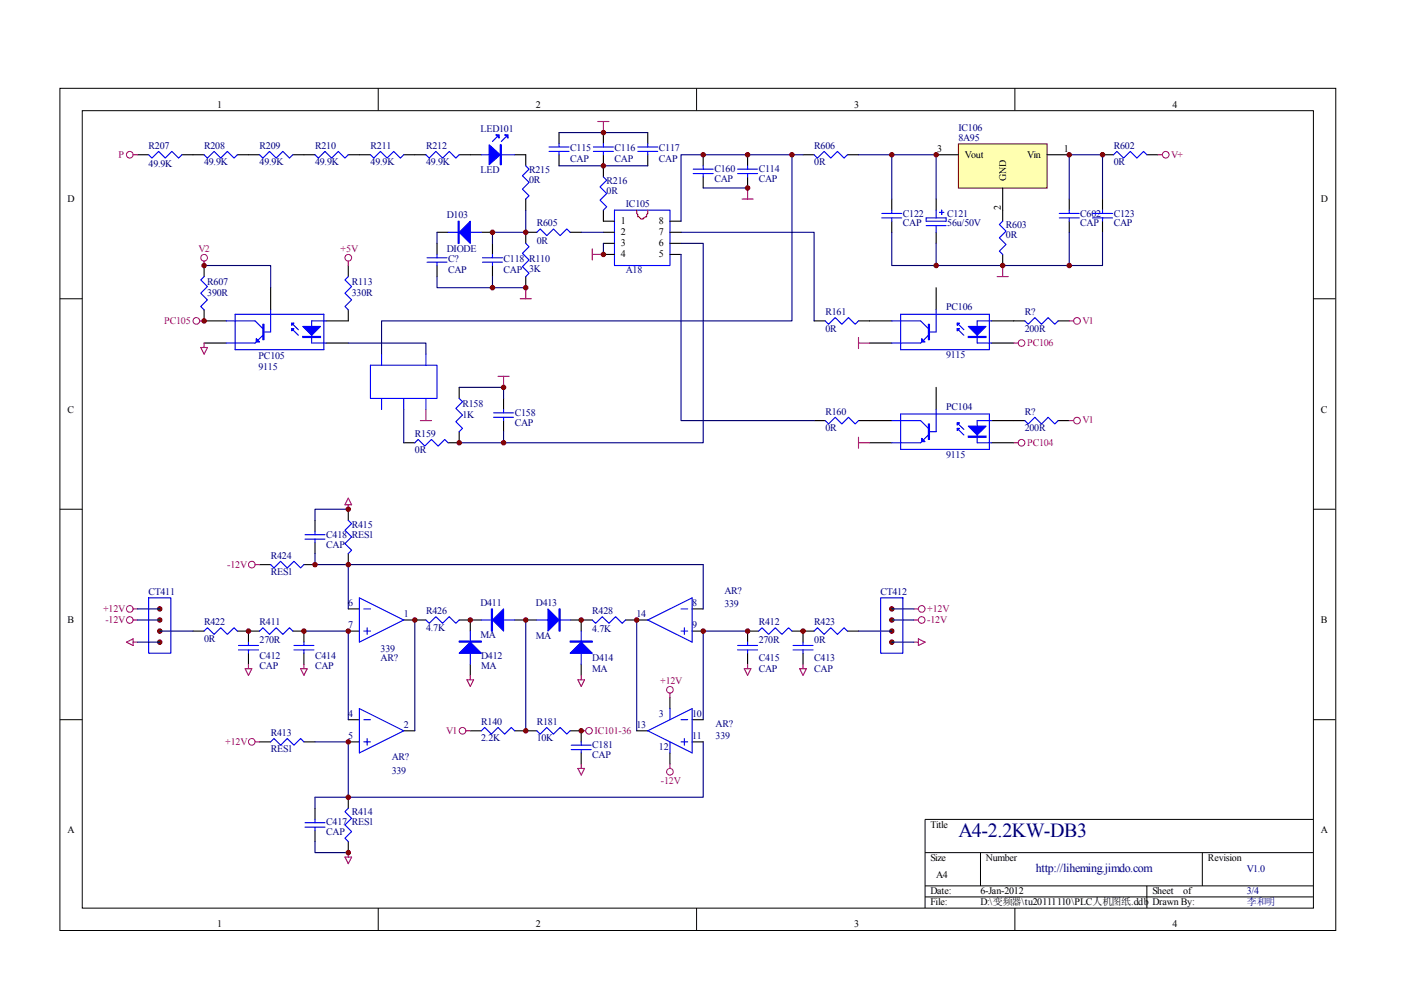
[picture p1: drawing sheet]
<svg xmlns="http://www.w3.org/2000/svg" width="297mm" height="210mm" viewBox="0 0 297 210" stroke-linecap="round" stroke-linejoin="round" font-family="sans-serif">
<g fill="none" stroke="#000" stroke-width=".21">
<path d="M12.7 18.7h270.5v178.6h-270.5zM80.2 18.7v4.7M147.7 18.7v4.7M215.2 18.7v4.7M17.4 23.5h261.1v169h-261.1zM12.7 63.3h4.7M278.4 63.3h4.7M12.7 108h4.7M278.4 108h4.7M12.7 152.6h4.7M278.4 152.6h4.7M278.4 173.7h-82.3v18.8"/>
<path d="M80.2 192.5v4.7M147.7 192.5v4.7M196.1 180.8h82.3M196.1 187.8h82.3M196.1 190.2h82.3M207.9 180.8v7M215.2 192.5v4.7M243.2 187.8v4.7M254.9 180.8v7"/>
</g>
<g fill="none" stroke="#000" stroke-width=".23">
<path d="M29.2 32.8h2.3M38.6 32.8h4.7M50.3 32.8h4.7M62.1 32.8h4.7M73.8 32.8h4.7M85.6 32.8h4.7M97.4 32.8h4.7M109.1 32.8h2.4v2.4M118.5 28.1v2.4M118.5 32.8v2.4M127.9 28.1v2.4M127.9 32.8v4.7"/>
<path d="M137.3 28.1v2.4M137.3 32.8v2.4M92.7 49.3h2.3M92.7 51.6v2.3M92.7 56.3v2.3M102.1 49.3h2.3M104.4 51.6v2.3M104.4 56.3v2.3M111.5 42.2v2.4M111.5 58.6v2.4M113.8 49.3h-2.3v2.3M120.9 49.3h2.3"/>
<path d="M127.9 49.3h2.4M127.9 44.6v2.3h2.4M127.9 51.6h2.4M127.9 53.9h2.4M142 49.3h2.4M142 46.9h2.4M142 51.6h2.4M142 53.9h2.4"/>
</g>
<g fill="none" stroke="#00f" stroke-width=".23">
<path d="M31.5 32.8l.7 .7 1.4-1.4 1.4 1.4 1.4-1.4 1.5 1.4 .7-.7M43.3 32.8l.7 .7 1.4-1.4 1.4 1.4 1.4-1.4 1.4 1.4 .7-.7M55 32.8l.7 .7 1.4-1.4 1.5 1.4 1.4-1.4 1.4 1.4 .7-.7M66.8 32.8l.7 .7 1.4-1.4 1.4 1.4 1.4-1.4 1.4 1.4 .7-.7M78.5 32.8l.8 .7 1.4-1.4 1.4 1.4 1.4-1.4 1.4 1.4 .7-.7M90.3 32.8l.7 .7 1.4-1.4 1.4 1.4 1.4-1.4 1.5 1.4 .7-.7M102.1 32.8h7M105.4 29l-1 1M107.2 29l-.9 1M111.5 35.2l.7 .7-1.4 1.4 1.4 1.4-1.4 1.4 1.4 1.4-.7 .7M116.4 31.2h4.2M116.4 32.1h4.2"/>
<path d="M118.5 30.5v.7M118.5 32.1v.7M125.8 31.2h4.2M125.8 32.1h4.2M127.9 37.5l.7 .7-1.4 1.4 1.4 1.4-1.4 1.4 1.4 1.5-.7 .7M127.9 30.5v.7M127.9 32.1v.7M135.2 31.2h4.3M135.2 32.1h4.3M137.3 30.5v.7M137.3 32.1v.7M90.5 55.6h4.3"/>
<path d="M90.5 54.7h4.3M92.7 53.9v.8M92.7 55.6v.7M95 49.3h7.1M102.3 55.6h4.2M102.3 54.7h4.2M104.4 53.9v.8M104.4 55.6v.7M111.5 51.6l.7 .7-1.4 1.4 1.4 1.4-1.4 1.4 1.4 1.4-.7 .7M113.8 49.3l.7-.8 1.4 1.5 1.4-1.5 1.5 1.5 1.4-1.5 .7 .8M130.3 44.6h11.7v11.7h-11.7z"/>
</g>
<circle cx="27.5" cy="32.8" r=".71" fill="none" stroke="#a1006a" stroke-width=".21"/>
<path d="M28.2 32.8h1M126.8 25.8h2.3M127.9 25.8v2.3M125.6 52.8v2.3M125.6 53.9h2.3M110.3 63.3h2.3M111.5 61v2.3" fill="none" stroke="#a1006a" stroke-width=".23"/>
<path d="M135 44.6v.7l.2 .2v.5h.3a.74 .74 0 0 0 .9 .4v-.2l.7-.2v-.5l.2-.2v-.7" fill="none" stroke="#f00" stroke-width=".23"/>
<g fill="#00f" stroke="#00f" stroke-width=".23">
<path d="M103.7 30.7l2.4 2.1-2.4 2.1z"/>
<path d="M107 28.6h.7v.7z"/>
<path d="M105.1 28.6h.7v.7z"/>
<path d="M97.4 49.3l2.3-2.4v4.7z"/>
<path d="M106.1 30.7h.2v4.2h-.2z" fill-rule="evenodd"/>
<path d="M97.1 46.9h.3v4.7h-.3z" fill-rule="evenodd"/>
</g>
<path d="M118.5 35.2h18.8M118.5 28.1h18.8M92.7 58.6v2.4h18.8M92.7 49.3v2.3M104.4 58.6v2.4M111.5 44.6v4.7h-7.1v2.3M123.2 49.3h4.7M127.9 51.6v2.3" fill="none" stroke="#000080" stroke-width=".23"/>
<g fill="#800000" stroke="#800000" stroke-width=".21">
<circle cx="127.9" cy="53.9" r=".47"/>
<circle cx="111.5" cy="49.3" r=".47"/>
<circle cx="104.4" cy="49.3" r=".47"/>
<circle cx="111.5" cy="61" r=".47"/>
<circle cx="104.4" cy="61" r=".47"/>
</g>
<path d="M203.3 30.6h18.7v9.3h-18.7z" fill="#ffffb0"/>
<path d="M203.2 30.5h18.8v9.4h-18.8z" fill="none" stroke="#800000" stroke-width=".21"/>
<g fill="none" stroke="#000" stroke-width=".23">
<path d="M149.1 32.8v2.4M149.1 37.5v2.4M158.5 32.8v2.4M158.5 37.5v2.4M170.3 32.8h2.3M179.7 32.8h2.3M198.5 32.8h4.7M212.6 39.9v7M222 32.8h4.7M233.8 32.8h2.3M243.2 32.8h2.3M43.3 56.3v2.3"/>
<path d="M73.8 56.3v2.3M189.1 42.2v2.4M189.1 46.9v2.4M198.5 42.2v2.4M198.5 49.3v2.3M212.6 53.9v2.4M226.7 42.2v2.4M226.7 46.9v2.4M233.8 42.2v2.4M233.8 46.9v2.4M43.3 65.7v2.3h4.7M43.3 72.7h4.7"/>
<path d="M57.4 61v4.7M69.1 72.7h4.7M73.8 65.7v2.3h-4.7M172.6 68h2.4M182 68h7.1M184.4 72.7h4.7M198.5 61v4.7M210.2 68h7.1M210.2 72.7h4.7M224.3 68h2.4M85.6 93.9h2.4M97.4 91.5v2.4h-2.4"/>
<path d="M97.4 82.1v2.4M106.8 84.5v2.3M106.8 89.2v2.3M172.6 89.2h2.4M182 89.2h7.1M184.4 93.9h4.7M198.5 82.1v4.7M210.2 89.2h7.1M210.2 93.9h4.7M224.3 89.2h2.4M55 119.7h2.4M64.4 119.7h2.4"/>
<path d="M66.8 110.3v2.4M66.8 115v2.4M73.8 108v2.3M73.8 117.4v2.3M40.9 133.8h2.4M50.3 133.8h4.7M52.7 133.8v2.4M52.7 138.5v2.4M62.1 133.8h2.3v2.4M64.4 138.5v2.4M73.8 129.1h2.4M73.8 133.8h2.4"/>
<path d="M85.6 131.5h4.7M97.4 131.5h4.7M99.7 131.5v2.3M109.1 131.5h4.7M120.9 131.5h4.7M123.2 131.5v2.3M132.6 131.5h4.7M146.7 129.1h2.4M146.7 133.8h2.4M158.5 138.5v2.4M160.9 133.8h-2.4v2.4M167.9 133.8h4.7"/>
<path d="M170.3 133.8v2.4M170.3 138.5v2.4M179.7 133.8h2.3M55 157.3h2.4M64.4 157.3h2.4M73.8 152.6h2.4M73.8 157.3h2.4M85.6 154.9h2.4M99.7 154.9h2.4M99.7 140.9v2.3M109.1 154.9h4.7M120.9 154.9h2.3v2.4"/>
<path d="M123.2 140.9v2.3M123.2 159.6v2.4M135 154.9h2.3M142 147.9v2.3M142 159.6v2.4M146.7 152.6h2.4M146.7 157.3h2.4M66.8 171.4v2.3M66.8 176.1v2.3M73.8 169v2.4M73.8 178.4v2.4"/>
</g>
<g fill="none" stroke="#00f" stroke-width=".23">
<path d="M147 35.9h4.2M147 36.8h4.2M149.1 35.2v.7M149.1 36.8v.7M156.4 35.9h4.2M156.4 36.8h4.2M158.5 35.2v.7M158.5 36.8v.7M172.6 32.8l.7 .7 1.4-1.4 1.4 1.4 1.5-1.4 1.4 1.4 .7-.7M236.1 32.8l.7-.7 1.4 1.4 1.4-1.4 1.4 1.4 1.5-1.4 .7 .7M43.3 58.6l-.7 .7 1.4 1.5-1.4 1.4 1.4 1.4-1.4 1.4 .7 .7M73.8 58.6l-.7 .7 1.4 1.5-1.4 1.4 1.4 1.4-1.4 1.4 .7 .7"/>
<path d="M187 46.2h4.2M187 45.3h4.2M189.1 44.6v.7M189.1 46.2v.7M196.4 46.2h4.2v.7h-4.2zM196.4 47.8h4.2M198.5 44.6v1.6M198.5 47.8v1.5M199.2 45h.9M199.7 44.6v.9M212.6 46.9l-.7 .7 1.4 1.4-1.4 1.4 1.4 1.4-1.4 1.4 .7 .7M224.6 46.2h4.2"/>
<path d="M224.6 45.3h4.2M226.7 44.6v.7M226.7 46.2v.7M231.6 46.2h4.3M231.6 45.3h4.3M233.8 44.6v.7M233.8 46.2v.7M48 68h6.1l1.6 1.7M49.9 66.6h18.8v7.5h-18.8zM54.3 72.5l-.2 .2h-6.1M55.7 71.1l-.9 .9M57.4 65.7v4.7h-1.7"/>
<path d="M61.8 69.7l1.5 1.4M61.8 68.5l1.5 1.4M69.1 68h-3v4.7h3M78.5 77.4h14.2v7.1h-14.2zM80.9 75.1v2.3M90.3 75.1v2.3M175 68l.7 .7 1.4-1.4 1.4 1.4 1.4-1.4 1.4 1.4 .7-.7M189.1 68h6.1l1.6 1.7M191 66.6h18.8v7.5h-18.8zM195.4 72.5l-.2 .2h-6.1M196.8 71.1l-.9 .9M198.5 65.7v4.7h-1.7"/>
<path d="M202.9 69.7l1.5 1.4M202.9 68.5l1.5 1.4M210.2 68h-3v4.7h3M217.3 68l.7 .7 1.4-1.4 1.4 1.4 1.4-1.4 1.4 1.4 .7-.7M80.9 84.5v2.3M85.6 84.5v2.3M88 93.9l.7-.7 1.4 1.4 1.4-1.4 1.4 1.4 1.4-1.4 .7 .7M90.3 84.5v2.3M97.4 84.5l.7 .7-1.4 1.4 1.4 1.4-1.4 1.4 1.4 1.4-.7 .7M104.6 87.5h4.3M104.6 88.5h4.3M106.8 86.8v.7"/>
<path d="M106.8 88.5v.7M175 89.2l.7 .7 1.4-1.4 1.4 1.4 1.4-1.4 1.4 1.4 .7-.7M189.1 89.2h6.1l1.6 1.6M191 87.8h18.8v7.5h-18.8zM195.4 93.6l-.2 .3h-6.1M196.8 92.2l-.9 1M198.5 86.8v4.7h-1.7M202.9 90.8l1.5 1.4M202.9 89.6l1.5 1.5M210.2 89.2h-3v4.7h3M217.3 89.2l.7 .7 1.4-1.4 1.4 1.4 1.4-1.4 1.4 1.4 .7-.7M57.4 119.7l.7 .7 1.4-1.4 1.4 1.4 1.4-1.4 1.4 1.4 .7-.7"/>
<path d="M64.7 113.4h4.2M64.7 114.3h4.2M66.8 112.7v.7M66.8 114.3v.7M73.8 110.3l.7 .7-1.4 1.4 1.4 1.4-1.4 1.5 1.4 1.4-.7 .7M31.5 126.8h4.7v11.7h-4.7zM43.3 133.8l.7-.7 1.4 1.4 1.4-1.4 1.4 1.4 1.4-1.4 .7 .7M50.6 136.9h4.2M50.6 137.8h4.2M52.7 136.2v.7M52.7 137.8v.7M55 133.8l.7-.7 1.4 1.4 1.5-1.4 1.4 1.4 1.4-1.4 .7 .7"/>
<path d="M62.3 136.9h4.3M62.3 137.8h4.3M64.4 136.2v.7M64.4 137.8v.7M76.2 126.8l9.4 4.7-9.4 4.7zM77.1 129.1h1.4M77.1 133.8h1.4M77.8 133.1v1.4M90.3 131.5l.7 .7 1.4-1.4 1.4 1.4 1.4-1.4 1.5 1.4 .7-.7M99.7 133.8v7.1M102.1 131.5h7M113.8 131.5h7.1"/>
<path d="M123.2 133.8v7.1M125.6 131.5l.7 .7 1.4-1.4 1.4 1.4 1.4-1.4 1.4 1.4 .7-.7M137.3 131.5l9.4-4.7v9.4zM144.4 129.1h1.4M144.4 133.8h1.4M145.1 133.1v1.4M156.4 136.9h4.2M156.4 137.8h4.2M158.5 136.2v.7M158.5 137.8v.7M160.9 133.8l.7-.7 1.4 1.4 1.4-1.4 1.4 1.4 1.4-1.4 .7 .7M168.1 136.9h4.3"/>
<path d="M168.1 137.8h4.3M170.3 136.2v.7M170.3 137.8v.7M172.6 133.8l.7-.7 1.4 1.4 1.4-1.4 1.5 1.4 1.4-1.4 .7 .7M186.7 126.8h4.7v11.7h-4.7zM57.4 157.3l.7-.7 1.4 1.4 1.4-1.4 1.4 1.4 1.4-1.4 .7 .7M76.2 150.2l9.4 4.7-9.4 4.7zM77.1 152.6h1.4M77.1 157.3h1.4M77.8 156.6v1.4M102.1 154.9l.7-.7 1.4 1.4 1.4-1.4 1.4 1.4 1.4-1.4 .7 .7M113.8 154.9l.7 .7 1.4-1.4 1.4 1.4 1.5-1.4 1.4 1.4 .7-.7"/>
<path d="M121.1 158.9h4.2M121.1 158h4.2M123.2 157.3v.7M123.2 158.9v.7M137.3 154.9l9.4-4.7v9.4zM142 150.2v2.4M142 157.3v2.3M144.4 152.6h1.4M144.4 157.3h1.4M145.1 156.6v1.4M64.7 174.4h4.2M64.7 175.4h4.2"/>
<path d="M66.8 173.7v.7M66.8 175.4v.7M73.8 171.4l-.7 .7 1.4 1.4-1.4 1.4 1.4 1.4-1.4 1.4 .7 .7"/>
</g>
<g fill="none" stroke="#a1006a" stroke-width=".21">
<circle cx="247.2" cy="32.8" r=".71"/>
<circle cx="43.3" cy="54.7" r=".71"/>
<circle cx="73.8" cy="54.7" r=".71"/>
<circle cx="41.6" cy="68" r=".71"/>
<circle cx="216.6" cy="72.7" r=".71"/>
<circle cx="228.3" cy="68" r=".71"/>
<circle cx="216.6" cy="93.9" r=".71"/>
<circle cx="228.3" cy="89.2" r=".71"/>
<circle cx="53.4" cy="119.7" r=".7"/>
<circle cx="27.5" cy="129.1" r=".71"/>
<circle cx="27.5" cy="131.5" r=".71"/>
<circle cx="195.4" cy="129.1" r=".71"/>
<circle cx="195.4" cy="131.5" r=".7"/>
<circle cx="53.4" cy="157.3" r=".71"/>
<circle cx="98.1" cy="154.9" r=".71"/>
<circle cx="124.9" cy="154.9" r=".7"/>
<circle cx="142" cy="146.3" r=".71"/>
<circle cx="142" cy="163.6" r=".7"/>
</g>
<g fill="none" stroke="#a1006a" stroke-width=".23">
<path d="M158.5 39.9v2.3M245.5 32.8h1M43.3 55.4v.9M73.8 55.4v.9M157.3 42.2h2.4M211.4 58.6h2.4M212.6 56.3v2.3M42.3 68h1M42.6 73.7h1.4l-.7 1.4zM43.3 72.7v1M105.6 79.8h2.3M106.8 79.8v2.3"/>
<path d="M182 71.6v2.3M182 72.7h2.4M214.9 72.7h1M226.7 68h.9M89.1 89.2h2.4M90.3 86.8v2.4M182 92.7v2.4M182 93.9h2.4M214.9 93.9h1M226.7 89.2h.9M54.1 119.7h.9M73.8 107v1"/>
<path d="M73.8 105.6l.7 1.4h-1.4zM26.8 136.2l1.4-.8v1.5zM28.2 129.1h1M28.2 131.5h1M28.2 136.2h1M193.8 129.1h.9M193.8 131.5h.9M193.8 136.2h.9M194.7 135.4l1.4 .8-1.4 .7zM52 141.8h1.4l-.7 1.4zM52.7 140.9v.9M54.1 157.3h.9"/>
<path d="M63.7 141.8h1.4l-.7 1.4zM64.4 140.9v.9M98.8 154.9h.9M99 144.1h1.4l-.7 1.4zM99.7 143.2v.9M122.5 144.1h1.4l-.7 1.4zM123.2 143.2v.9M123.2 154.9h1M142 147v.9M157.8 141.8h1.4l-.7 1.4zM158.5 140.9v.9M169.6 141.8h1.4l-.7 1.4z"/>
<path d="M170.3 140.9v.9M122.5 162.9h1.4l-.7 1.4zM123.2 162v.9M142 162v.9M73.1 181.7h1.4l-.7 1.4zM73.8 180.8v.9"/>
</g>
<g fill="none" stroke="#000080" stroke-width=".23">
<path d="M149.1 39.9h9.4M167.9 32.8v35.2h-87v7.1M170.3 32.8h-25.9v14.1M182 32.8h16.5v9.4M189.1 32.8v9.4M43.3 56.3h14.1v4.7M144.4 49.3h28.2v18.7M144.4 53.9v35.3h28.2M144.4 51.6h4.7v42.3h-51.7M189.1 49.3v7h44.7v-7M198.5 51.6v4.7M226.7 42.2v-9.4h7.1v9.4"/>
<path d="M226.7 49.3v7M73.8 72.7h16.5v2.4M85.6 86.8v7.1M97.4 82.1h9.4v2.4M106.8 91.5v2.4M66.8 117.4v2.3h7M73.8 108h-7v2.3M73.8 119.7v9.4M73.8 119.7h75.3v9.4M29.2 129.1h4.7M29.2 131.5h4.7M29.2 136.2h4.7"/>
<path d="M33.9 133.8h7M64.4 133.8h9.4v18.8M88 131.5v23.4M111.5 131.5v23.4M135 131.5v23.4M158.5 133.8h-9.4v18.8M182 133.8h7.1M189.1 129.1h4.7M189.1 131.5h4.7M189.1 136.2h4.7M66.8 157.3h7v11.7M149.1 157.3v11.7h-75.3"/>
<path d="M66.8 178.4v2.4h7M73.8 169h-7v2.4"/>
</g>
<g fill="#800000" stroke="#800000" stroke-width=".21">
<circle cx="233.8" cy="32.8" r=".47"/>
<circle cx="226.7" cy="32.8" r=".47"/>
<circle cx="198.5" cy="32.8" r=".47"/>
<circle cx="149.1" cy="32.8" r=".47"/>
<circle cx="158.5" cy="32.8" r=".47"/>
<circle cx="189.1" cy="32.8" r=".47"/>
<circle cx="198.5" cy="56.3" r=".47"/>
<circle cx="226.7" cy="56.3" r=".47"/>
<circle cx="212.6" cy="56.3" r=".47"/>
<circle cx="158.5" cy="39.9" r=".47"/>
<circle cx="167.9" cy="32.8" r=".47"/>
<circle cx="97.4" cy="93.9" r=".47"/>
<circle cx="106.8" cy="93.9" r=".47"/>
<circle cx="106.8" cy="82.1" r=".47"/>
<circle cx="43.3" cy="68" r=".47"/>
<circle cx="43.3" cy="56.3" r=".47"/>
<circle cx="33.9" cy="133.8" r=".47"/>
<circle cx="33.9" cy="131.5" r=".47"/>
<circle cx="33.9" cy="129.1" r=".47"/>
<circle cx="33.9" cy="136.2" r=".47"/>
<circle cx="99.7" cy="131.5" r=".47"/>
<circle cx="73.8" cy="133.8" r=".47"/>
<circle cx="88" cy="131.5" r=".47"/>
<circle cx="52.7" cy="133.8" r=".47"/>
<circle cx="64.4" cy="133.8" r=".47"/>
<circle cx="66.8" cy="119.7" r=".47"/>
<circle cx="73.8" cy="108" r=".47"/>
<circle cx="189.1" cy="133.8" r=".47"/>
<circle cx="189.1" cy="131.5" r=".47"/>
<circle cx="189.1" cy="129.1" r=".47"/>
<circle cx="189.1" cy="136.2" r=".47"/>
<circle cx="149.1" cy="133.8" r=".47"/>
<circle cx="135" cy="131.5" r=".47"/>
<circle cx="170.3" cy="133.8" r=".47"/>
<circle cx="158.5" cy="133.8" r=".47"/>
<circle cx="123.2" cy="131.5" r=".47"/>
<circle cx="123.2" cy="154.9" r=".47"/>
<circle cx="111.5" cy="154.9" r=".47"/>
<circle cx="111.5" cy="131.5" r=".47"/>
<circle cx="73.8" cy="119.7" r=".47"/>
<circle cx="73.8" cy="180.8" r=".47"/>
<circle cx="73.8" cy="157.3" r=".47"/>
<circle cx="73.8" cy="169" r=".47"/>
<circle cx="127.9" cy="35.2" r=".47"/>
<circle cx="127.9" cy="28.1" r=".47"/>
</g>
<g fill="#00f" stroke="#00f" stroke-width=".23">
<path d="M205.3 69.2h3.8l-1.9 1.9z"/>
<path d="M202.9 68.5h.5l-.5 .5z"/>
<path d="M202.9 69.7h.5l-.5 .5z"/>
<path d="M195.4 71.8l.7 .7h-.7z"/>
<path d="M205.3 90.4h3.8l-1.9 1.8z"/>
<path d="M202.9 89.6h.5l-.5 .5z"/>
<path d="M202.9 90.8h.5l-.5 .5z"/>
<path d="M195.4 92.9l.7 .7h-.7z"/>
<path d="M64.2 69.2h3.8l-1.9 1.9z"/>
<path d="M61.8 68.5h.5l-.5 .5z"/>
<path d="M61.8 69.7h.5l-.5 .5z"/>
<path d="M54.3 71.8l.7 .7h-.7z"/>
<path d="M97.4 138.5l2.3-2.3 2.4 2.3z"/>
<path d="M104.4 131.5l2.4-2.4v4.7z"/>
<path d="M120.9 138.5l2.3-2.3 2.4 2.3z"/>
<path d="M116.2 129.1l2.3 2.4-2.3 2.3z"/>
<path d="M205.3 71.3h3.8v.3h-3.8z" fill-rule="evenodd"/>
<path d="M196.8 68.7h.3v3.3h-.3z" fill-rule="evenodd"/>
<path d="M205.3 92.5h3.8v.2h-3.8z" fill-rule="evenodd"/>
<path d="M196.8 89.9h.3v3.3h-.3z" fill-rule="evenodd"/>
<path d="M64.2 71.3h3.8v.3h-3.8z" fill-rule="evenodd"/>
<path d="M55.7 68.7h.3v3.3h-.3z" fill-rule="evenodd"/>
<path d="M97.4 135.9h4.7v.3h-4.7z" fill-rule="evenodd"/>
<path d="M104.2 129.1h.2v4.7h-.2z" fill-rule="evenodd"/>
<path d="M120.9 135.9h4.7v.3h-4.7z" fill-rule="evenodd"/>
<path d="M118.5 129.1h.3v4.7h-.3z" fill-rule="evenodd"/>
</g>
<text font-size="4.2" fill="#000080" x="203.2" y="177.4">A4-2.2KW-DB3</text>
<text font-size="2.5" fill="#000080" x="219.6" y="184.8">http://liheming.jimdo.com</text>
<g font-size="2.1">
<text x="46.1" y="22.9">1</text>
<text x="113.6" y="22.9">2</text>
<text x="181.1" y="22.9">3</text>
<text x="248.6" y="22.9">4</text>
<text x="198.7" y="32.3">3</text>
<text x="204.6" y="33.5">Vout</text>
<text x="217.8" y="33.5">Vin</text>
<text x="225.6" y="32.3">1</text>
<text x="213.4" y="38.5" transform="rotate(-90 213.4 38.5)">GND</text>
<text x="14.3" y="42.8">D</text>
<text x="131.7" y="47.5">1</text>
<text x="139.7" y="47.5">8</text>
<text x="212.2" y="44.5" transform="rotate(-90 212.2 44.5)">2</text>
<text x="280.1" y="42.8">D</text>
<text x="131.7" y="49.9">2</text>
<text x="131.7" y="52.2">3</text>
<text x="139.7" y="52.2">6</text>
<text x="139.7" y="49.9">7</text>
<text x="131.7" y="54.5">4</text>
<text x="139.7" y="54.5">5</text>
<text x="14.3" y="87.5">C</text>
<text x="280.1" y="87.5">C</text>
<text x="14.3" y="132.1">B</text>
<text x="280.1" y="132.1">B</text>
<text x="14.3" y="176.7">A</text>
<text x="197.3" y="175.5">Title</text>
<text x="280.1" y="176.7">A</text>
<text x="197.3" y="182.6">Size</text>
<text x="209" y="182.6">Number</text>
<text x="256.1" y="182.6">Revision</text>
<text x="197.3" y="189.6">Date:</text>
<text x="197.3" y="192">File:</text>
<text x="198.5" y="186.1">A4</text>
<text x="207.9" y="189.6">6-Jan-2012</text>
<text x="207.9" y="192">D:\变频器\tu20111110\PLC人机图纸.ddb</text>
<text x="244.3" y="189.6">Sheet</text>
<text x="244.3" y="192">Drawn By:</text>
<text x="250.9" y="189.6">of</text>
<text x="46.1" y="196.6">1</text>
<text x="113.6" y="196.6">2</text>
<text x="181.1" y="196.6">3</text>
<text x="248.6" y="196.6">4</text>
</g>
<g font-size="2.1" fill="#000080">
<text x="101.9" y="28">LED101</text>
<text x="203.2" y="27.8">IC106</text>
<text x="203.2" y="29.9">8A95</text>
<text x="31.5" y="31.5">R207</text>
<text x="31.5" y="35.3">49.9K</text>
<text x="43.3" y="31.5">R208</text>
<text x="43.3" y="35.1">49.9K</text>
<text x="55" y="31.5">R209</text>
<text x="55" y="35.1">49.9K</text>
<text x="66.8" y="31.5">R210</text>
<text x="66.8" y="35.1">49.9K</text>
<text x="78.6" y="31.5">R211</text>
<text x="78.6" y="35.1">49.9K</text>
<text x="90.3" y="31.5">R212</text>
<text x="90.3" y="35.1">49.9K</text>
<text x="120.9" y="32">C115</text>
<text x="120.9" y="34.4">CAP</text>
<text x="130.3" y="32">C116</text>
<text x="130.3" y="34.4">CAP</text>
<text x="139.7" y="32">C117</text>
<text x="139.7" y="34.4">CAP</text>
<text x="172.6" y="31.5">R606</text>
<text x="172.6" y="35.1">0R</text>
<text x="236.1" y="31.5">R602</text>
<text x="236.1" y="35.1">0R</text>
<text x="101.9" y="36.7">LED</text>
<text x="112.2" y="36.7">R215</text>
<text x="112.2" y="38.8">0R</text>
<text x="128.6" y="39">R216</text>
<text x="128.6" y="41.2">0R</text>
<text x="151.5" y="36.5">C160</text>
<text x="151.5" y="38.6">CAP</text>
<text x="160.9" y="36.5">C114</text>
<text x="160.9" y="38.6">CAP</text>
<text x="94.7" y="46.3">D103</text>
<text x="132.7" y="44">IC105</text>
<text x="191.4" y="45.9">C122</text>
<text x="200.8" y="45.9">C121</text>
<text x="229" y="45.9">C602</text>
<text x="236.1" y="45.9">C123</text>
<text x="94.7" y="53.4">DIODE</text>
<text x="113.8" y="48">R605</text>
<text x="113.8" y="51.7">0R</text>
<text x="191.4" y="48">CAP</text>
<text x="200.8" y="48">56u/50V</text>
<text x="213.3" y="48.4">R603</text>
<text x="213.3" y="50.6">0R</text>
<text x="229" y="48">CAP</text>
<text x="236.1" y="48">CAP</text>
<text x="95" y="55.5">C?</text>
<text x="95" y="57.8">CAP</text>
<text x="106.8" y="55.5">C118 R110</text>
<text x="106.8" y="57.8">CAP 3K</text>
<text x="132.7" y="57.8">A18</text>
<text x="43.9" y="60.5">R607</text>
<text x="43.9" y="62.8">390R</text>
<text x="74.6" y="60.5">R113</text>
<text x="74.6" y="62.8">330R</text>
<text x="200.6" y="65.8">PC106</text>
<text x="175" y="66.7">R161</text>
<text x="175" y="70.3">0R</text>
<text x="217.3" y="66.7">R?</text>
<text x="217.3" y="70.3">200R</text>
<text x="54.8" y="76.1">PC105</text>
<text x="200.6" y="76">9115</text>
<text x="54.8" y="78.5">9115</text>
<text x="98" y="86.3">R158</text>
<text x="98" y="88.6">1K</text>
<text x="109.1" y="88.2">C158</text>
<text x="175" y="87.9">R160</text>
<text x="200.6" y="87">PC104</text>
<text x="217.3" y="87.9">R?</text>
<text x="88" y="92.6">R159</text>
<text x="109.1" y="90.3">CAP</text>
<text x="175" y="91.5">0R</text>
<text x="217.3" y="91.5">200R</text>
<text x="88" y="96.1">0R</text>
<text x="200.6" y="97">9115</text>
<text x="69.2" y="114">C418 RES1</text>
<text x="74.6" y="111.9">R415</text>
<text x="57.4" y="118.5">R424</text>
<text x="69.2" y="116.1">CAP</text>
<text x="57.4" y="121.9">RES1</text>
<text x="153.6" y="125.9">AR?</text>
<text x="31.5" y="126.2">CT411</text>
<text x="73.8" y="128.5">6</text>
<text x="85.6" y="130.9">1</text>
<text x="90.3" y="130.1">R426</text>
<text x="101.9" y="128.5">D411</text>
<text x="113.6" y="128.5">D413</text>
<text x="125.6" y="130.1">R428</text>
<text x="135" y="130.9">14</text>
<text x="146.7" y="128.5">8</text>
<text x="153.6" y="128.8">339</text>
<text x="186.7" y="126.2">CT412</text>
<text x="43.3" y="132.5">R422</text>
<text x="43.3" y="136.1">0R</text>
<text x="55" y="132.5">R411</text>
<text x="55" y="136.3">270R</text>
<text x="73.8" y="133.2">7</text>
<text x="90.3" y="133.7">4.7K</text>
<text x="101.9" y="135.3">MA</text>
<text x="113.6" y="135.6">MA</text>
<text x="125.6" y="134">4.7K</text>
<text x="146.7" y="133.2">9</text>
<text x="160.9" y="132.5">R412</text>
<text x="160.9" y="136.3">270R</text>
<text x="172.6" y="132.5">R423</text>
<text x="172.6" y="136.3">0R</text>
<text x="55" y="139.8">C412</text>
<text x="55" y="141.9">CAP</text>
<text x="66.8" y="139.8">C414</text>
<text x="66.8" y="141.9">CAP</text>
<text x="80.7" y="140.1">AR?</text>
<text x="80.7" y="138.2">339</text>
<text x="102" y="139.8">D412</text>
<text x="102" y="141.9">MA</text>
<text x="125.6" y="140.1">D414</text>
<text x="125.6" y="142.4">MA</text>
<text x="160.9" y="140.1">C415</text>
<text x="160.9" y="142.4">CAP</text>
<text x="172.6" y="140.1">C413</text>
<text x="172.6" y="142.4">CAP</text>
<text x="73.8" y="152">4</text>
<text x="85.6" y="154.4">2</text>
<text x="102" y="153.7">R140</text>
<text x="113.8" y="153.7">R181</text>
<text x="135" y="154.4">13</text>
<text x="139.7" y="152">3</text>
<text x="146.7" y="152">10</text>
<text x="151.7" y="154.1">AR?</text>
<text x="57.4" y="156.1">R413</text>
<text x="57.4" y="159.5">RES1</text>
<text x="73.8" y="156.7">5</text>
<text x="83.1" y="161.2">AR?</text>
<text x="102" y="157.2">2.2K</text>
<text x="113.8" y="157.2">10K</text>
<text x="125.6" y="158.6">C181</text>
<text x="125.6" y="160.7">CAP</text>
<text x="139.7" y="159.1">12</text>
<text x="146.7" y="156.7">11</text>
<text x="151.7" y="156.7">339</text>
<text x="83.1" y="164">339</text>
<text x="74.6" y="172.9">R414</text>
<text x="69.2" y="175">C417 RES1</text>
<text x="69.2" y="177.1">CAP</text>
<text x="264.3" y="184.9">V1.0</text>
<text x="264.3" y="192">李和明</text>
<text x="264.3" y="189.6">3/4</text>
</g>
<g font-size="2.1" fill="#a1006a">
<text x="25.1" y="33.5">P</text>
<text x="248.3" y="33.5">V+</text>
<text x="42.1" y="53.4">V2</text>
<text x="72.2" y="53.4">+5V</text>
<text x="34.8" y="68.7">PC105</text>
<text x="229.5" y="68.7">V1</text>
<text x="217.8" y="73.3">PC106</text>
<text x="229.5" y="89.8">V1</text>
<text x="217.8" y="94.5">PC104</text>
<text x="48.2" y="120.3">-12V</text>
<text x="21.8" y="129.7">+12V</text>
<text x="196.6" y="129.7">+12V</text>
<text x="22.4" y="132.1">-12V</text>
<text x="196.6" y="132.1">-12V</text>
<text x="140" y="145">+12V</text>
<text x="94.6" y="155.5">V1</text>
<text x="126.1" y="155.5">IC101-36</text>
<text x="47.8" y="157.9">+12V</text>
<text x="140.1" y="166.1">-12V</text>
</g>
</svg>
